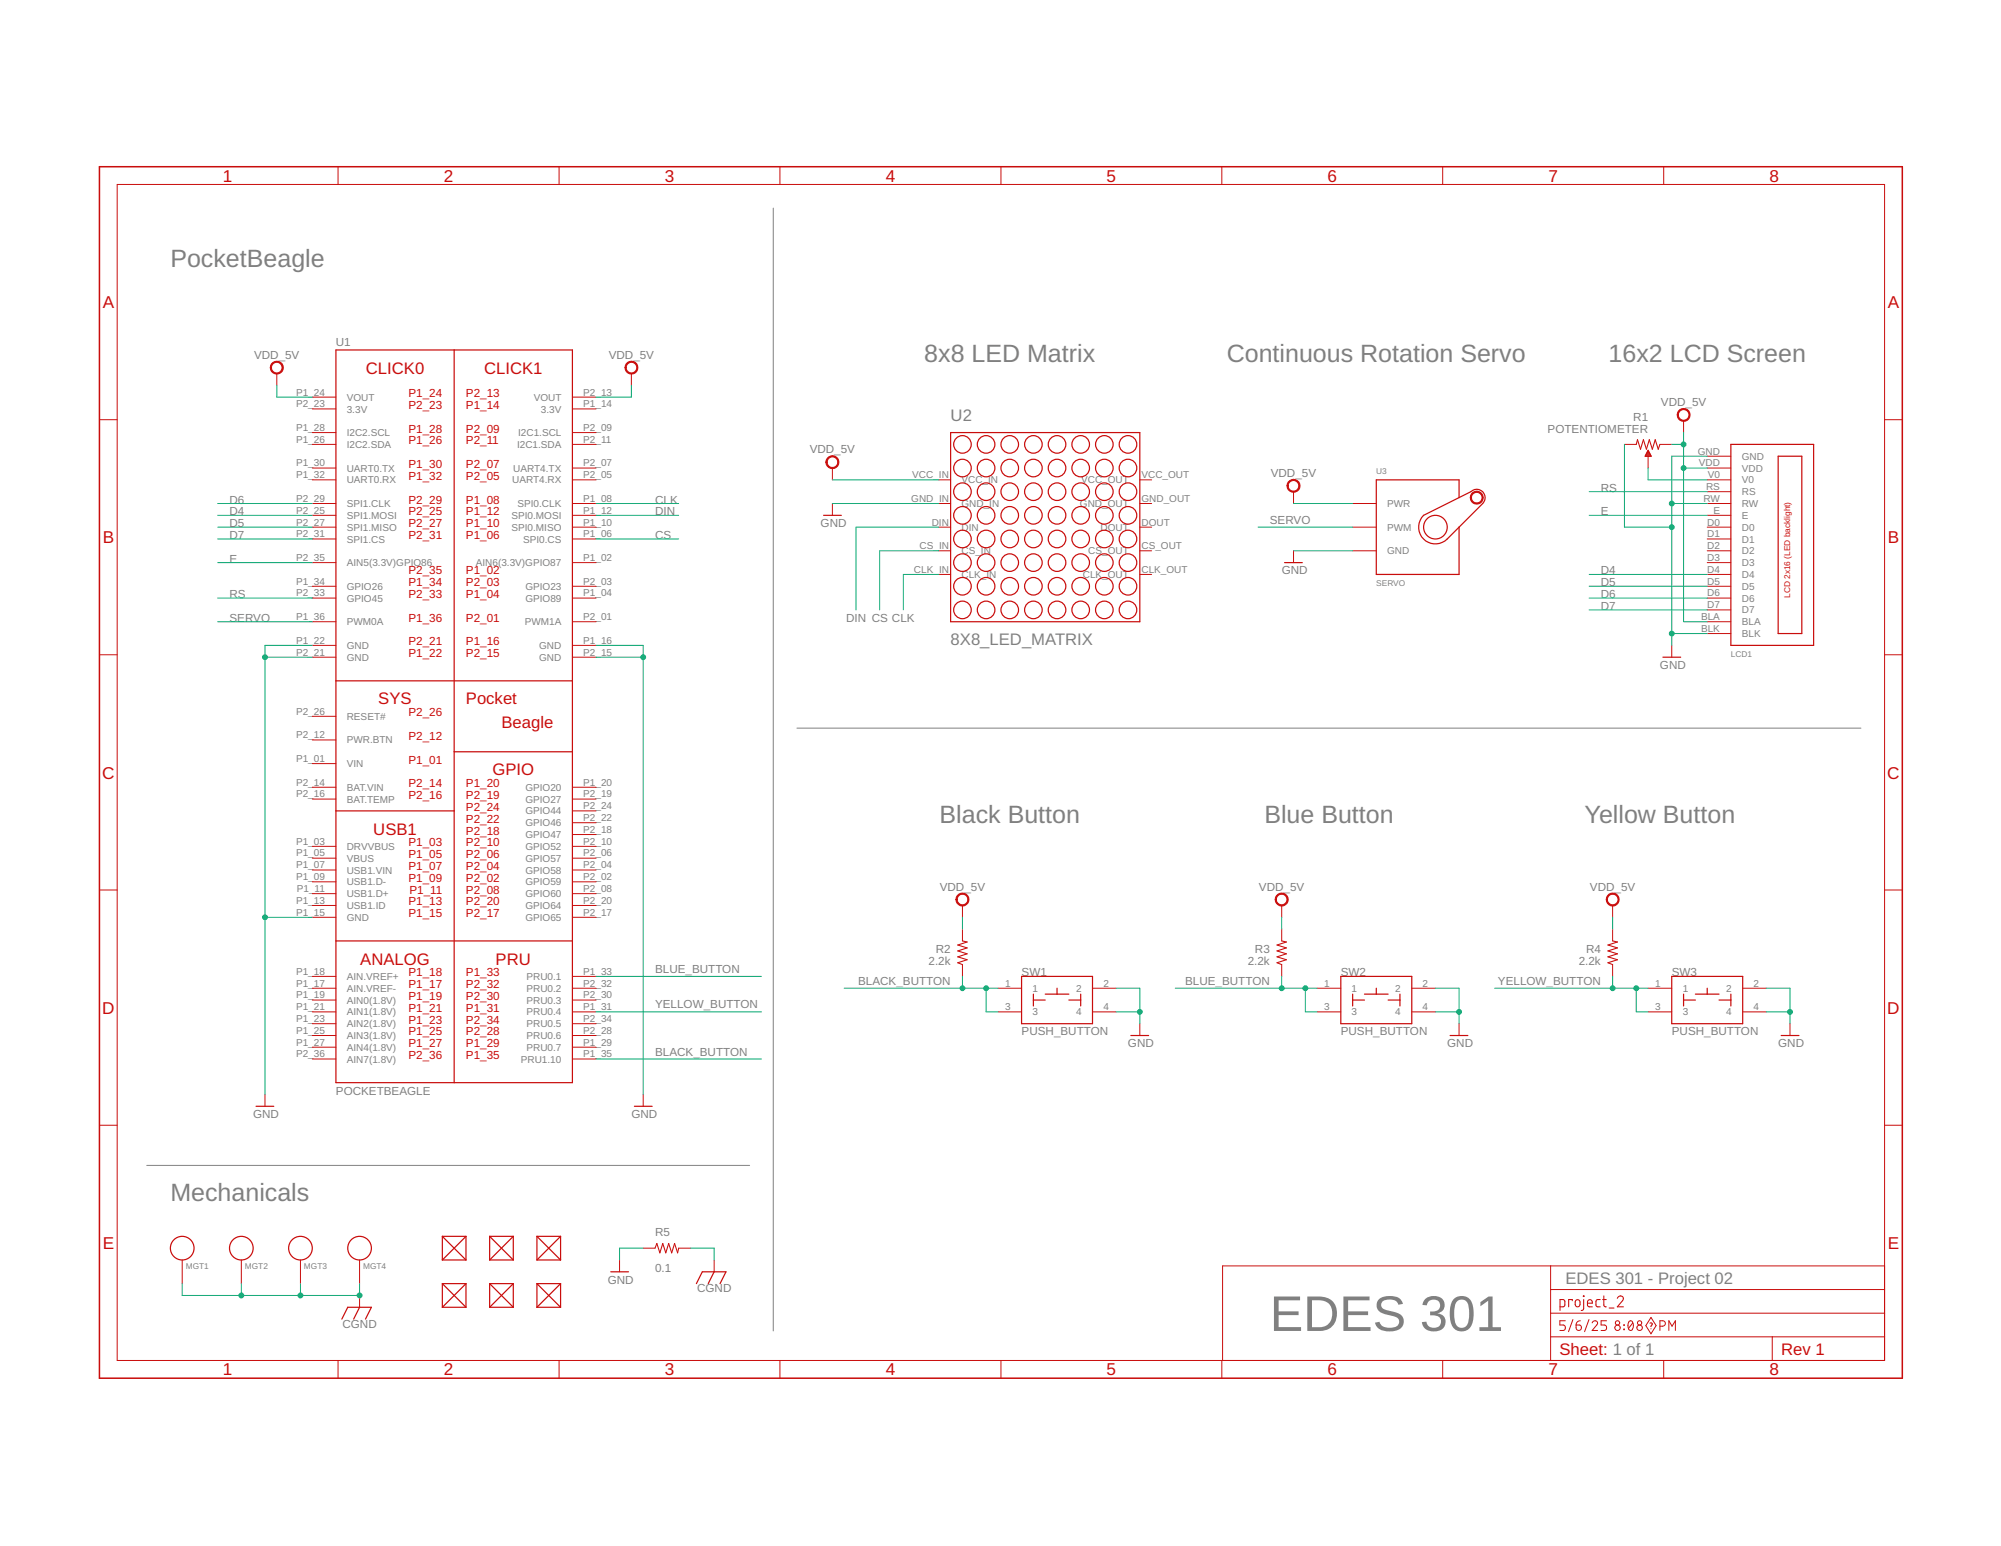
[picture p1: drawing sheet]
<svg xmlns="http://www.w3.org/2000/svg" width="279mm" height="216mm" viewBox="0 0 279 216" stroke-linecap="round" stroke-linejoin="round" font-family="sans-serif">
<path d="M108 29.1v156.8M111.3 101.7h148.5M20.5 162.8h84.2" fill="none" stroke="#808080" stroke-width=".14"/>
<g fill="none" stroke="#c90d0c" stroke-width=".14">
<path d="M16.4 25.8h246.7v164.2h-246.7zM47.2 23.3v2.5M78.1 23.3v2.5M108.9 23.3v2.5M139.8 23.3v2.5M170.6 23.3v2.5M201.4 23.3v2.5M232.3 23.3v2.5M13.9 58.6h2.5M38.7 52.2v1.6M43.6 57.1h3.3M43.6 55.5h3.3"/>
<path d="M79.9 57.1h3.3M79.9 55.5h3.3M88.2 52.2v1.6M235.1 58.8v1.6M263.1 58.6h2.5M43.6 78.6h3.3M43.6 75.3h3.3M43.6 70.3h3.3M43.6 73.6h3.3M43.6 72h3.3M43.6 62.1h3.3M43.6 60.4h3.3"/>
<path d="M43.6 65.4h3.3M43.6 67h3.3M79.9 78.6h3.3M79.9 75.3h3.3M79.9 70.3h3.3M79.9 73.6h3.3M79.9 72h3.3M79.9 62.1h3.3M79.9 60.4h3.3M79.9 65.4h3.3M79.9 67h3.3M116.2 65.4v1.6"/>
<path d="M116.2 70.3v1.7M131.1 70.3h1.6M131.1 73.6h1.6M131.1 67h1.6M131.1 76.9h1.6M159.2 70.3h1.6M159.2 73.6h1.6M159.2 67h1.6M159.2 76.9h1.6M180.6 68.7v1.6M180.6 76.9v1.7M188.9 70.3h3.3"/>
<path d="M188.9 73.6h3.3M188.9 76.9h3.3M226.8 62.1h1.7M230.1 63.7v1.7M231.8 62.1h1.6M238.4 78.6h3.3M238.4 75.3h3.3M238.4 70.3h3.3M238.4 73.6h3.3M238.4 72h3.3M238.4 65.4h3.3M238.4 67h3.3"/>
<path d="M238.4 76.9h3.3M238.4 63.7h3.3M238.4 68.7h3.3M13.9 91.4h2.5M43.6 83.5h3.3M43.6 90.1h3.3M43.6 81.9h3.3M43.6 86.8h3.3M43.6 91.8h3.3M79.9 83.5h3.3M79.9 90.1h3.3M79.9 81.9h3.3"/>
<path d="M79.9 86.8h3.3M79.9 91.8h3.3M131.1 80.2h1.6M159.2 80.2h1.6M233.4 90.1v1.7M238.4 83.5h3.3M238.4 81.9h3.3M238.4 86.8h3.3M238.4 80.2h3.3M238.4 85.2h3.3M238.4 88.5h3.3M263.1 91.4h2.5"/>
<path d="M43.6 106.6h3.3M43.6 118.2h3.3M43.6 119.8h3.3M43.6 109.9h3.3M43.6 111.6h3.3M43.6 103.3h3.3M43.6 100h3.3M79.9 118.2h3.3M79.9 119.8h3.3M79.9 109.9h3.3M79.9 111.6h3.3M79.9 116.5h3.3"/>
<path d="M79.9 114.9h3.3M79.9 113.2h3.3M13.9 124.3h2.5M43.6 121.5h3.3M43.6 123.1h3.3M43.6 124.8h3.3M43.6 126.4h3.3M43.6 128.1h3.3M43.6 138h3.3M43.6 139.7h3.3M43.6 136.4h3.3M79.9 121.5h3.3"/>
<path d="M79.9 123.1h3.3M79.9 124.8h3.3M79.9 126.4h3.3M79.9 128.1h3.3M79.9 138h3.3M79.9 139.7h3.3M79.9 136.4h3.3M134.4 126.4v1.7M134.4 129.8v1.6M134.4 134.7v1.7M139.3 138h3.3M152.5 138h3.4"/>
<path d="M179 126.4v1.7M179 129.8v1.6M179 134.7v1.7M183.9 138h3.3M197.1 138h3.3M225.2 126.4v1.7M225.2 129.8v1.6M225.2 134.7v1.7M230.1 138h3.3M243.3 138h3.3M263.1 124.3h2.5M13.9 157.1h2.5"/>
<path d="M37 152.8v1.7M43.6 141.3h3.3M43.6 143h3.3M43.6 144.6h3.3M43.6 146.2h3.3M43.6 147.9h3.3M79.9 141.3h3.3M79.9 143h3.3M79.9 144.6h3.3M79.9 146.2h3.3M79.9 147.9h3.3M89.8 152.8v1.7"/>
<path d="M139.3 141.3h3.3M152.5 141.3h3.4M159.2 143v1.6M183.9 141.3h3.3M197.1 141.3h3.3M203.7 143v1.6M230.1 141.3h3.3M243.3 141.3h3.3M249.9 143v1.6M263.1 157.1h2.5M25.4 176v3.3M33.7 176v3.3"/>
<path d="M42 176v3.3M50.2 176v3.3M86.5 176v1.6M89.8 174.3h1.7M94.8 174.3h1.6M99.7 176v1.6M216.5 176.8v13.2M263.1 176.8h-92.4v13.2M47.2 190v2.5M50.2 180.9v1.7M78.1 190v2.5M108.9 190v2.5"/>
<path d="M139.8 190v2.5M170.6 190v2.5M201.4 190v2.5M216.5 186.7h46.6M216.5 183.4h46.6M216.5 180.1h46.6M218.6 184.4h-.8v.6h.5a.39 .39 0 0 1 .3 .4 .39 .39 0 0 1-.3 .4h-.5M219.6 184.3l-.6 1.7M220.1 185h.4a.38 .38 0 0 1 .3 .5 .38 .38 0 0 1-.4 .3 .38 .38 0 0 1-.3-.4zM220.7 184.4a.56 .56 0 0 0-.6 .6M221.9 184.3l-.6 1.7M222.3 184.7a.37 .37 0 0 1 .5-.2 .37 .37 0 0 1 .1 .5l-.6 .8h.8"/>
<path d="M224.3 184.4h-.7v.6h.4a.39 .39 0 0 1 .3 .4 .39 .39 0 0 1-.3 .4h-.4M226.7 185l.1 .1zM226.7 185.6l.1 .1zM227.5 184.5l.2-.1a.79 .79 0 0 1 0 1.4 .84 .84 0 0 1-.2-1.3zM228 184.7l-.6 .8M230.4 184.8a.19 .19 0 0 1 .3 0 .19 .19 0 0 1-.1 .3l-.1 .2M230.5 185.5v.1M230.5 184l.7 1.1-.7 1.2-.7-1.2zM231.8 185.2h.4a.38 .38 0 0 0 .3-.4 .38 .38 0 0 0-.3-.4h-.4v1.4M232.3 190v2.5M233 185.8v-1.4l.5 .8 .4-.8v1.4M247.5 186.7v3.3"/>
<circle cx="225.9" cy="185.4" r=".38"/>
<circle cx="225.9" cy="184.7" r=".31"/>
<circle cx="228.9" cy="184.7" r=".3"/>
<circle cx="228.9" cy="185.4" r=".38"/>
</g>
<path d="M13.9 23.3h251.7v169.2h-251.7z" fill="none" stroke="#c90d0c" stroke-width=".21"/>
<g fill="none" stroke="#c90d0c" stroke-width=".15">
<path d="M228.5 62.1l.1-.7 .5 1.3 .4-1.3 .4 1.3 .4-1.3 .4 1.3 .4-1.3 .4 1.3 .3-.6M134.4 131.4l.6 .2-1.3 .4 1.3 .4-1.3 .4 1.3 .4-1.3 .4 1.3 .4-1.3 .5 .7 .2M179 131.4l.6 .2-1.3 .4 1.3 .4-1.3 .4 1.3 .4-1.3 .4 1.3 .4-1.3 .5 .7 .2M225.2 131.4l.6 .2-1.3 .4 1.3 .4-1.3 .4 1.3 .4-1.3 .4 1.3 .4-1.3 .5 .7 .2M91.5 174.3l.2-.6 .4 1.3 .4-1.3 .5 1.3 .4-1.3 .4 1.3 .4-1.3 .4 1.3 .2-.7M217.8 182.5h.4l.3-.1v-.7l-.2-.2h-.5v1.5M219.5 181.7v-.2h-.5v1M220.1 181.6a.34 .34 0 0 1 .5 .2v.4a.34 .34 0 0 1-.3 .3 .34 .34 0 0 1-.4-.3v-.4zM221.1 181l.1 .1zM221.1 181.5v1.3l-.1 .2h-.2M221.7 182h.6a.35 .35 0 0 0-.2-.5 .35 .35 0 0 0-.4 .3v.6l.6 .1M223.4 181.5h-.4l-.2 .2 .1 .7 .5 .1"/>
<path d="M223.8 181.5h.5M223.9 181l.1 1.4 .3 .1M224.7 182.7h.7M225.8 181.3a.41 .41 0 0 1 .6-.3 .41 .41 0 0 1 .1 .7l-.7 .8h.9"/>
</g>
<g fill="none" stroke="#c90d0c" stroke-width=".17">
<path d="M46.9 48.9h33v102.3h-33zM63.4 48.9v102.3M115 72h2.5M132.7 60.4h26.5v26.4h-26.5zM179.4 78.6h2.4M198.8 72l6.6-3.3a1.17 1.17 0 0 1 1.6 0 1.17 1.17 0 0 1 0 1.6l-4.9 5a2.33 2.33 0 0 1-3.3 0 2.33 2.33 0 0 1 0-3.3zM203.7 69.5v-2.5h-11.5v13.2h11.5v-6.6M229.8 63.5h.7M229.9 63.4h.5M229.9 63.3h.4M230 63.2h.3M230.1 63h.1"/>
<path d="M230.1 62.9l.4 .8h-.8zM241.7 62.1h11.5v28h-11.5zM248.3 63.7h3.3v24.8h-3.3zM46.9 95.1h33M232.2 91.8h2.5M46.9 113.2h16.5M63.4 105h16.5M46.9 131.4h33M142.6 136.4h9.9v6.6h-9.9zM144.3 139.7h1.6M144.3 138.8v1.7M145.9 138.8h3.3"/>
<path d="M147.6 138v.8M149.2 139.7h1.7M150.9 138.8v1.7M187.2 136.4h9.9v6.6h-9.9zM188.9 139.7h1.6M188.9 138.8v1.7M190.5 138.8h3.3M192.2 138v.8M193.8 139.7h1.7M195.5 138.8v1.7M233.4 136.4h9.9v6.6h-9.9zM235.1 139.7h1.6"/>
<path d="M235.1 138.8v1.7M236.7 138.8h3.3M238.4 138v.8M240 139.7h1.7M241.7 138.8v1.7M35.8 154.5h2.4M88.6 154.5h2.5M157.9 144.6h2.5M202.5 144.6h2.5M248.7 144.6h2.5M61.8 172.7l3.3 3.3M61.8 172.7h3.3"/>
<path d="M61.8 176h3.3M61.8 172.7v3.3M61.8 179.3v3.3M61.8 179.3l3.3 3.3M61.8 179.3h3.3M65.1 172.7l-3.3 3.3M65.1 172.7v3.3M65.1 179.3v3.3M65.1 179.3l-3.3 3.3M68.4 179.3l3.3 3.3M68.4 172.7h3.3M68.4 176h3.3"/>
<path d="M68.4 172.7l3.3 3.3M68.4 172.7v3.3M68.4 179.3v3.3M68.4 179.3h3.3M71.7 172.7l-3.3 3.3M71.7 172.7v3.3M71.7 179.3v3.3M71.7 179.3l-3.3 3.3M75 172.7h3.3M75 176h3.3M75 172.7l3.3 3.3M75 172.7v3.3"/>
<path d="M75 179.3v3.3M75 179.3h3.3M75 179.3l3.3 3.3M78.3 172.7l-3.3 3.3M78.3 172.7v3.3M78.3 179.3v3.3M78.3 179.3l-3.3 3.3M85.3 177.6h2.5M97.2 179.3l.9-1.7h3.3l-.9 1.7M99.7 177.6l-.8 1.7M47.7 184.2l.9-1.6h3.3l-.9 1.6M50.2 182.6l-.8 1.6"/>
<path d="M61.8 182.6h3.3M68.4 182.6h3.3M75 182.6h3.3"/>
<circle cx="134.4" cy="75.3" r="1.23"/>
<circle cx="134.4" cy="72" r="1.23"/>
<circle cx="134.4" cy="65.4" r="1.23"/>
<circle cx="134.4" cy="62.1" r="1.23"/>
<circle cx="134.4" cy="78.6" r="1.23"/>
<circle cx="134.4" cy="68.7" r="1.23"/>
<circle cx="137.7" cy="72" r="1.23"/>
<circle cx="137.7" cy="65.4" r="1.23"/>
<circle cx="137.7" cy="75.3" r="1.23"/>
<circle cx="137.7" cy="62.1" r="1.23"/>
<circle cx="137.7" cy="78.6" r="1.23"/>
<circle cx="137.7" cy="68.7" r="1.23"/>
<circle cx="141" cy="72" r="1.23"/>
<circle cx="141" cy="65.4" r="1.23"/>
<circle cx="141" cy="68.7" r="1.23"/>
<circle cx="141" cy="75.3" r="1.23"/>
<circle cx="141" cy="62.1" r="1.23"/>
<circle cx="141" cy="78.6" r="1.23"/>
<circle cx="144.3" cy="72" r="1.23"/>
<circle cx="144.3" cy="68.7" r="1.23"/>
<circle cx="144.3" cy="75.3" r="1.23"/>
<circle cx="144.3" cy="78.6" r="1.23"/>
<circle cx="144.3" cy="65.4" r="1.23"/>
<circle cx="144.3" cy="62.1" r="1.23"/>
<circle cx="147.6" cy="72" r="1.23"/>
<circle cx="147.6" cy="68.7" r="1.23"/>
<circle cx="147.6" cy="78.6" r="1.23"/>
<circle cx="147.6" cy="65.4" r="1.23"/>
<circle cx="147.6" cy="62.1" r="1.23"/>
<circle cx="147.6" cy="75.3" r="1.23"/>
<circle cx="150.9" cy="78.6" r="1.23"/>
<circle cx="150.9" cy="72" r="1.23"/>
<circle cx="150.9" cy="75.3" r="1.23"/>
<circle cx="150.9" cy="68.7" r="1.23"/>
<circle cx="150.9" cy="62.1" r="1.23"/>
<circle cx="150.9" cy="65.4" r="1.23"/>
<circle cx="154.2" cy="68.7" r="1.23"/>
<circle cx="154.2" cy="62.1" r="1.23"/>
<circle cx="154.2" cy="75.3" r="1.23"/>
<circle cx="154.2" cy="78.6" r="1.23"/>
<circle cx="154.2" cy="72" r="1.23"/>
<circle cx="154.2" cy="65.4" r="1.23"/>
<circle cx="157.5" cy="72" r="1.23"/>
<circle cx="157.5" cy="65.4" r="1.23"/>
<circle cx="157.5" cy="62.1" r="1.23"/>
<circle cx="157.5" cy="78.6" r="1.23"/>
<circle cx="157.5" cy="68.7" r="1.23"/>
<circle cx="157.5" cy="75.3" r="1.23"/>
<circle cx="200.4" cy="73.6" r="1.65"/>
<circle cx="134.4" cy="81.9" r="1.23"/>
<circle cx="134.4" cy="85.2" r="1.23"/>
<circle cx="137.7" cy="81.9" r="1.23"/>
<circle cx="137.7" cy="85.2" r="1.23"/>
<circle cx="141" cy="81.9" r="1.23"/>
<circle cx="141" cy="85.2" r="1.23"/>
<circle cx="144.3" cy="81.9" r="1.23"/>
<circle cx="144.3" cy="85.2" r="1.23"/>
<circle cx="147.6" cy="85.2" r="1.23"/>
<circle cx="147.6" cy="81.9" r="1.23"/>
<circle cx="150.9" cy="81.9" r="1.23"/>
<circle cx="150.9" cy="85.2" r="1.23"/>
<circle cx="154.2" cy="85.2" r="1.23"/>
<circle cx="154.2" cy="81.9" r="1.23"/>
<circle cx="157.5" cy="81.9" r="1.23"/>
<circle cx="157.5" cy="85.2" r="1.23"/>
<circle cx="25.4" cy="174.3" r="1.65"/>
<circle cx="33.7" cy="174.3" r="1.65"/>
<circle cx="42" cy="174.3" r="1.65"/>
<circle cx="50.2" cy="174.3" r="1.65"/>
</g>
<g fill="#c90d0c" stroke="#c90d0c" stroke-width=".14">
<path d="M205.5 69a.9 .9 0 0 1 1.4 0 .9 .9 0 0 1-.4 1.3 .9 .9 0 0 1-1.2-.8h.2a.75 .75 0 0 1 1.1-.6 .75 .75 0 0 1 .1 1.2 .75 .75 0 0 1-1.2-.4v-.2h-.2z" fill-rule="evenodd"/>
<path d="M179.9 67.3a.91 .91 0 0 1 1.5 0 .91 .91 0 0 1-.5 1.4 .91 .91 0 0 1-1.2-.9h.2a.75 .75 0 0 1 1.1-.6 .75 .75 0 0 1 .1 1.3 .75 .75 0 0 1-1.2-.4v-.3h-.2z" fill-rule="evenodd"/>
<path d="M115.5 64a.91 .91 0 0 1 1.5 .1 .91 .91 0 0 1-.5 1.3 .91 .91 0 0 1-1.2-.9h.2a.74 .74 0 0 1 1-.7 .74 .74 0 0 1 .2 1.3 .74 .74 0 0 1-1.2-.3v-.3h-.2z" fill-rule="evenodd"/>
<path d="M234.4 57.4a.9 .9 0 0 1 1.4 0 .9 .9 0 0 1-.4 1.4 .9 .9 0 0 1-1.2-.9h.1a.74 .74 0 0 1 1.1-.7 .74 .74 0 0 1 .2 1.3 .74 .74 0 0 1-1.2-.3l-.1-.3h-.1z" fill-rule="evenodd"/>
<path d="M87.4 50.8a.9 .9 0 0 1 1.5 0 .9 .9 0 0 1-.4 1.4 .9 .9 0 0 1-1.2-.8h.1a.74 .74 0 0 1 1-.8 .74 .74 0 0 1 .3 1.2 .74 .74 0 0 1-1.2-.2l-.1-.2h-.1z" fill-rule="evenodd"/>
<path d="M133.6 125.1a.91 .91 0 0 1 1.5 0 .91 .91 0 0 1-.4 1.4 .91 .91 0 0 1-1.2-.9h.1a.75 .75 0 0 1 1.1-.7 .75 .75 0 0 1 .2 1.3 .75 .75 0 0 1-1.2-.3l-.1-.3h-.1z" fill-rule="evenodd"/>
<path d="M178.2 125.1a.91 .91 0 0 1 1.5 0 .91 .91 0 0 1-.5 1.4 .91 .91 0 0 1-1.1-.9h.1a.75 .75 0 0 1 1.1-.6 .75 .75 0 0 1 .1 1.3 .75 .75 0 0 1-1.2-.4v-.3h-.1z" fill-rule="evenodd"/>
<path d="M224.6 124.9a.9 .9 0 0 1 1.4 .3 .9 .9 0 0 1-.6 1.3 .9 .9 0 0 1-1.1-.9h.1a.75 .75 0 0 1 1.1-.7 .75 .75 0 0 1 .2 1.3 .75 .75 0 0 1-1.2-.3l-.1-.3h-.1v-.3z" fill-rule="evenodd"/>
<path d="M37.9 50.8a.91 .91 0 0 1 1.5 0 .91 .91 0 0 1-.4 1.4 .91 .91 0 0 1-1.3-.8h.2a.74 .74 0 0 1 1.1-.7 .74 .74 0 0 1 .1 1.3 .74 .74 0 0 1-1.2-.4v-.2h-.2z" fill-rule="evenodd"/>
</g>
<g fill="none" stroke="#0dab76" stroke-width=".14">
<path d="M38.7 53.8v1.7h4.9M88.2 53.8v1.7h-5M30.4 70.3h13.2M30.4 73.6h13.2M30.4 75.3h13.2M30.4 72h13.2M30.4 78.6h13.2M83.2 70.3h11.6M83.2 75.3h11.6M83.2 72h11.6M116.2 70.3h14.9M116.2 67h14.9"/>
<path d="M131.1 76.9h-8.3v8.3M131.1 73.6h-11.6v11.6M175.7 73.6h13.2M180.6 70.3h8.3M180.6 76.9h8.3M221.9 72h16.5M221.9 68.7h16.5M226.8 62.1v11.5h6.6M230.1 65.4v1.6h8.3M233.4 70.3h5M233.4 62.1h1.7M235.1 65.4h3.3"/>
<path d="M235.1 60.4v26.4h3.3M238.4 63.7h-5v26.4M30.4 86.8h13.2M30.4 83.5h13.2M37 91.8h6.6M43.6 90.1h-6.6v62.7M83.2 90.1h6.6v62.7M83.2 91.8h6.6M131.1 80.2h-5v5M221.9 80.2h16.5M221.9 83.5h16.5M221.9 81.9h16.5"/>
<path d="M221.9 85.2h16.5M233.4 88.5h5M37 128.1h6.6M83.2 136.4h23.1M117.9 138h21.4M134.4 128.1v1.7M134.4 136.4v1.6M137.7 138v3.3h1.6M155.9 138h3.3v5M164.1 138h19.8M179 128.1v1.7M179 136.4v1.6"/>
<path d="M182.3 138v3.3h1.6M200.4 138h3.3v5M208.7 138h21.4M225.2 128.1v1.7M225.2 136.4v1.6M228.5 138v3.3h1.6M246.6 138h3.3v5M83.2 141.3h23.1M83.2 147.9h23.1M155.9 141.3h3.3M200.4 141.3h3.3M246.6 141.3h3.3"/>
<path d="M25.4 179.3v1.6h24.8v-1.6M33.7 179.3v1.6M42 179.3v1.6M89.8 174.3h-3.3v1.7M96.4 174.3h3.3v1.7"/>
</g>
<g fill="#0dab76" stroke="#0dab76" stroke-width=".14">
<circle cx="159.2" cy="141.3" r=".34"/>
<circle cx="203.7" cy="141.3" r=".34"/>
<circle cx="249.9" cy="141.3" r=".34"/>
<circle cx="233.4" cy="70.3" r=".34"/>
<circle cx="233.4" cy="88.5" r=".34"/>
<circle cx="233.4" cy="73.6" r=".34"/>
<circle cx="37" cy="91.8" r=".34"/>
<circle cx="37" cy="128.1" r=".34"/>
<circle cx="89.8" cy="91.8" r=".34"/>
<circle cx="50.2" cy="180.9" r=".34"/>
<circle cx="42" cy="180.9" r=".34"/>
<circle cx="33.7" cy="180.9" r=".34"/>
<circle cx="235.1" cy="65.4" r=".34"/>
<circle cx="235.1" cy="62.1" r=".34"/>
<circle cx="225.2" cy="138" r=".34"/>
<circle cx="228.5" cy="138" r=".34"/>
<circle cx="134.4" cy="138" r=".34"/>
<circle cx="137.7" cy="138" r=".34"/>
<circle cx="179" cy="138" r=".34"/>
<circle cx="182.3" cy="138" r=".34"/>
</g>
<text font-size="7" fill="#808080" x="177.3" y="185.9">EDES 301</text>
<g font-size="3.5" fill="#808080">
<text x="23.8" y="37.3">PocketBeagle</text>
<text x="129.1" y="50.5">8x8 LED Matrix</text>
<text x="171.3" y="50.5">Continuous Rotation Servo</text>
<text x="224.6" y="50.5">16x2 LCD Screen</text>
<text x="131.2" y="114.9">Black Button</text>
<text x="176.5" y="114.9">Blue Button</text>
<text x="221.3" y="114.9">Yellow Button</text>
<text x="23.8" y="167.7">Mechanicals</text>
</g>
<g font-size="2.4" fill="#c90d0c">
<text x="31.1" y="25.4">1</text>
<text x="62" y="25.4">2</text>
<text x="92.8" y="25.4">3</text>
<text x="123.7" y="25.4">4</text>
<text x="154.5" y="25.4">5</text>
<text x="185.4" y="25.4">6</text>
<text x="216.2" y="25.4">7</text>
<text x="247.1" y="25.4">8</text>
<text x="14.3" y="43">A</text>
<text x="263.6" y="43">A</text>
<text x="14.3" y="75.9">B</text>
<text x="263.6" y="75.9">B</text>
<text x="14.3" y="108.7">C</text>
<text x="263.5" y="108.7">C</text>
<text x="14.3" y="141.6">D</text>
<text x="263.5" y="141.6">D</text>
<text x="14.3" y="174.4">E</text>
<text x="263.6" y="174.4">E</text>
<text x="31.1" y="192.1">1</text>
<text x="62" y="192.1">2</text>
<text x="92.8" y="192.1">3</text>
<text x="123.7" y="192.1">4</text>
<text x="154.5" y="192.1">5</text>
<text x="185.4" y="192.1">6</text>
<text x="216.2" y="192.1">7</text>
<text x="247.1" y="192.1">8</text>
</g>
<g font-size="2.3" fill="#c90d0c">
<text x="51.1" y="52.2">CLICK0</text>
<text x="67.6" y="52.2">CLICK1</text>
<text x="52.8" y="98.4">SYS</text>
<text x="65.1" y="98.4">Pocket</text>
<text x="70" y="101.7">Beagle</text>
<text x="68.8" y="108.3">GPIO</text>
<text x="52.1" y="116.5">USB1</text>
<text x="50.3" y="134.7">ANALOG</text>
<text x="69.2" y="134.7">PRU</text>
<text x="217.8" y="189.2">Sheet: 1 of 1</text>
<text x="248.7" y="189.2">Rev 1</text>
</g>
<g font-size="2.3" fill="#808080">
<text x="132.7" y="58.8">U2</text>
<text x="132.7" y="90.1">8X8_LED_MATRIX</text>
<text x="218.6" y="179.3">EDES 301 - Project 02</text>
</g>
<g font-size="1.6" fill="#808080">
<text x="35.5" y="50.1">VDD_5V</text>
<text x="46.9" y="48.4">U1</text>
<text x="85" y="50.1">VDD_5V</text>
<text x="228.1" y="58.8">R1</text>
<text x="231.9" y="56.7">VDD_5V</text>
<text x="113.1" y="63.3">VDD_5V</text>
<text x="216.1" y="60.4">POTENTIOMETER</text>
<text x="32" y="72">D4</text>
<text x="32" y="70.3">D6</text>
<text x="91.5" y="70.3">CLK</text>
<text x="91.5" y="72">DIN</text>
<text x="177.4" y="66.6">VDD_5V</text>
<text x="223.5" y="68.7">RS</text>
<text x="223.5" y="72">E</text>
<text x="32" y="73.6">D5</text>
<text x="32" y="75.3">D7</text>
<text x="91.5" y="75.3">CS</text>
<text x="114.6" y="73.6">GND</text>
<text x="177.3" y="73.1">SERVO</text>
<text x="32" y="83.5">RS</text>
<text x="32" y="78.6">E</text>
<text x="179" y="80.2">GND</text>
<text x="223.5" y="80.2">D4</text>
<text x="223.5" y="81.9">D5</text>
<text x="223.5" y="83.5">D6</text>
<text x="32" y="86.8">SERVO</text>
<text x="118.1" y="86.8">DIN CS CLK</text>
<text x="223.5" y="85.2">D7</text>
<text x="231.8" y="93.4">GND</text>
<text x="131.2" y="124.4">VDD_5V</text>
<text x="175.8" y="124.4">VDD_5V</text>
<text x="222" y="124.4">VDD_5V</text>
<text x="91.5" y="135.9">BLUE_BUTTON</text>
<text x="119.8" y="137.5">BLACK_BUTTON</text>
<text x="129.6" y="134.7">2.2k</text>
<text x="130.7" y="133">R2</text>
<text x="142.6" y="136.3">SW1</text>
<text x="165.5" y="137.5">BLUE_BUTTON</text>
<text x="174.2" y="134.7">2.2k</text>
<text x="175.2" y="133">R3</text>
<text x="187.2" y="136.3">SW2</text>
<text x="209.2" y="137.5">YELLOW_BUTTON</text>
<text x="220.4" y="134.7">2.2k</text>
<text x="221.5" y="133">R4</text>
<text x="233.4" y="136.3">SW3</text>
<text x="91.5" y="140.8">YELLOW_BUTTON</text>
<text x="91.5" y="147.4">BLACK_BUTTON</text>
<text x="142.6" y="144.6">PUSH_BUTTON</text>
<text x="157.5" y="146.3">GND</text>
<text x="187.2" y="144.6">PUSH_BUTTON</text>
<text x="202.1" y="146.3">GND</text>
<text x="233.4" y="144.6">PUSH_BUTTON</text>
<text x="248.3" y="146.3">GND</text>
<text x="46.9" y="152.9">POCKETBEAGLE</text>
<text x="35.3" y="156.2">GND</text>
<text x="88.2" y="156.2">GND</text>
<text x="91.5" y="172.7">R5</text>
<text x="84.9" y="179.3">GND</text>
<text x="91.5" y="177.6">0.1</text>
<text x="47.8" y="185.4">CGND</text>
<text x="97.3" y="180.5">CGND</text>
</g>
<g font-size="1.6" fill="#c90d0c">
<text x="57" y="55.5">P1_24</text>
<text x="57" y="57.1">P2_23</text>
<text x="65.1" y="57.1">P1_14</text>
<text x="65.1" y="55.5">P2_13</text>
<text x="57" y="62.1">P1_26</text>
<text x="57" y="60.4">P1_28</text>
<text x="57" y="65.4">P1_30</text>
<text x="65.1" y="60.4">P2_09</text>
<text x="65.1" y="65.4">P2_07</text>
<text x="65.1" y="62.1">P2_11</text>
<text x="57" y="67">P1_32</text>
<text x="57" y="72">P2_25</text>
<text x="57" y="70.3">P2_29</text>
<text x="65.1" y="70.3">P1_08</text>
<text x="65.1" y="72">P1_12</text>
<text x="65.1" y="67">P2_05</text>
<text x="57" y="73.6">P2_27</text>
<text x="57" y="75.3">P2_31</text>
<text x="65.1" y="75.3">P1_06</text>
<text x="65.1" y="73.6">P1_10</text>
<text x="57" y="81.9">P1_34</text>
<text x="57" y="83.5">P2_33</text>
<text x="57" y="80.2">P2_35</text>
<text x="65.1" y="80.2">P1_02</text>
<text x="65.1" y="83.5">P1_04</text>
<text x="65.1" y="81.9">P2_03</text>
<text x="57" y="86.8">P1_36</text>
<text x="65.1" y="86.8">P2_01</text>
<text x="57" y="91.8">P1_22</text>
<text x="57" y="90.1">P2_21</text>
<text x="65.1" y="90.1">P1_16</text>
<text x="65.1" y="91.8">P2_15</text>
<text x="57" y="100">P2_26</text>
<text x="57" y="106.6">P1_01</text>
<text x="57" y="103.3">P2_12</text>
<text x="57" y="109.9">P2_14</text>
<text x="57" y="111.6">P2_16</text>
<text x="65.1" y="109.9">P1_20</text>
<text x="65.1" y="111.6">P2_19</text>
<text x="65.1" y="113.2">P2_24</text>
<text x="57" y="118.2">P1_03</text>
<text x="57" y="119.8">P1_05</text>
<text x="65.1" y="119.8">P2_06</text>
<text x="65.1" y="118.2">P2_10</text>
<text x="65.1" y="116.5">P2_18</text>
<text x="65.1" y="114.9">P2_22</text>
<text x="57" y="121.5">P1_07</text>
<text x="57" y="123.1">P1_09</text>
<text x="57.2" y="124.8">P1_11</text>
<text x="65.1" y="123.1">P2_02</text>
<text x="65.1" y="124.8">P2_08</text>
<text x="65.1" y="121.5">P2_04</text>
<text x="57" y="126.4">P1_13</text>
<text x="57" y="128.1">P1_15</text>
<text x="65.1" y="128.1">P2_17</text>
<text x="65.1" y="126.4">P2_20</text>
<text x="57" y="138">P1_17</text>
<text x="57" y="136.3">P1_18</text>
<text x="65.1" y="136.3">P1_33</text>
<text x="65.1" y="138">P2_32</text>
<text x="57" y="139.6">P1_19</text>
<text x="57" y="141.3">P1_21</text>
<text x="57" y="142.9">P1_23</text>
<text x="65.1" y="141.3">P1_31</text>
<text x="65.1" y="139.6">P2_30</text>
<text x="65.1" y="142.9">P2_34</text>
<text x="57" y="144.6">P1_25</text>
<text x="57" y="146.3">P1_27</text>
<text x="57" y="147.9">P2_36</text>
<text x="65.1" y="146.3">P1_29</text>
<text x="65.1" y="147.9">P1_35</text>
<text x="65.1" y="144.6">P2_28</text>
</g>
<g font-size="1.4" fill="#808080">
<text x="41.3" y="55.2">P1_24</text>
<text x="41.3" y="56.9">P2_23</text>
<text x="48.4" y="56">VOUT</text>
<text x="48.4" y="57.6">3.3V</text>
<text x="74.5" y="56">VOUT</text>
<text x="75.5" y="57.6">3.3V</text>
<text x="81.4" y="56.9">P1_14</text>
<text x="81.4" y="55.2">P2_13</text>
<text x="41.3" y="61.8">P1_26</text>
<text x="41.3" y="60.2">P1_28</text>
<text x="41.3" y="65.1">P1_30</text>
<text x="48.4" y="62.6">I2C2.SDA</text>
<text x="48.4" y="60.9">I2C2.SCL</text>
<text x="48.4" y="65.9">UART0.TX</text>
<text x="71.7" y="65.9">UART4.TX</text>
<text x="72.2" y="62.6">I2C1.SDA</text>
<text x="72.3" y="60.9">I2C1.SCL</text>
<text x="81.4" y="65.1">P2_07</text>
<text x="81.4" y="60.2">P2_09</text>
<text x="81.4" y="61.8">P2_11</text>
<text x="237.1" y="63.5">GND</text>
<text x="237.2" y="65.1">VDD</text>
<text x="243.2" y="64.2">GND</text>
<text x="243.2" y="65.9">VDD</text>
<text x="41.3" y="66.8">P1_32</text>
<text x="41.3" y="71.7">P2_25</text>
<text x="41.3" y="70.1">P2_29</text>
<text x="48.4" y="67.5">UART0.RX</text>
<text x="48.4" y="70.8">SPI1.CLK</text>
<text x="71.5" y="67.5">UART4.RX</text>
<text x="72.3" y="70.8">SPI0.CLK</text>
<text x="81.4" y="70.1">P1_08</text>
<text x="81.4" y="71.7">P1_12</text>
<text x="81.4" y="66.8">P2_05</text>
<text x="127.2" y="70.1">GND_IN</text>
<text x="127.4" y="66.8">VCC_IN</text>
<text x="134.3" y="70.8">GND_IN</text>
<text x="134.3" y="67.5">VCC_IN</text>
<text x="150.8" y="70.8">GND_OUT</text>
<text x="151" y="67.5">VCC_OUT</text>
<text x="159.4" y="70.1">GND_OUT</text>
<text x="159.4" y="66.8">VCC_OUT</text>
<text x="193.7" y="70.8">PWR</text>
<text x="237.9" y="70.1">RW</text>
<text x="238.2" y="68.4">RS</text>
<text x="238.5" y="66.8">V0</text>
<text x="239.2" y="71.7">E</text>
<text x="243.2" y="67.5">V0</text>
<text x="243.2" y="69.2">RS</text>
<text x="243.2" y="70.8">RW</text>
<text x="41.3" y="73.4">P2_27</text>
<text x="41.3" y="75">P2_31</text>
<text x="48.4" y="72.5">SPI1.MOSI</text>
<text x="48.4" y="74.1">SPI1.MISO</text>
<text x="48.4" y="75.8">SPI1.CS</text>
<text x="71.4" y="74.1">SPI0.MISO</text>
<text x="71.4" y="72.5">SPI0.MOSI</text>
<text x="73" y="75.8">SPI0.CS</text>
<text x="81.4" y="75">P1_06</text>
<text x="81.4" y="73.4">P1_10</text>
<text x="128.4" y="76.7">CS_IN</text>
<text x="130.1" y="73.4">DIN</text>
<text x="134.3" y="74.1">DIN</text>
<text x="134.3" y="77.4">CS_IN</text>
<text x="152" y="77.4">CS_OUT</text>
<text x="153.7" y="74.1">DOUT</text>
<text x="159.4" y="73.4">DOUT</text>
<text x="159.4" y="76.7">CS_OUT</text>
<text x="193.7" y="74.1">PWM</text>
<text x="193.7" y="77.4">GND</text>
<text x="238.4" y="73.4">D0</text>
<text x="238.4" y="75">D1</text>
<text x="238.4" y="76.7">D2</text>
<text x="243.2" y="72.5">E</text>
<text x="243.2" y="74.1">D0</text>
<text x="243.2" y="75.8">D1</text>
<text x="243.2" y="77.4">D2</text>
<text x="41.3" y="81.6">P1_34</text>
<text x="41.3" y="83.3">P2_33</text>
<text x="41.3" y="78.3">P2_35</text>
<text x="48.4" y="82.4">GPIO26</text>
<text x="48.4" y="79.1">AIN5(3.3V)GPIO86</text>
<text x="66.4" y="79.1">AIN6(3.3V)GPIO87</text>
<text x="73.4" y="82.4">GPIO23</text>
<text x="81.4" y="78.3">P1_02</text>
<text x="81.4" y="83.3">P1_04</text>
<text x="81.4" y="81.6">P2_03</text>
<text x="127.6" y="80">CLK_IN</text>
<text x="134.3" y="80.7">CLK_IN</text>
<text x="151.2" y="80.7">CLK_OUT</text>
<text x="159.4" y="80">CLK_OUT</text>
<text x="238.4" y="78.3">D3</text>
<text x="238.4" y="80">D4</text>
<text x="238.4" y="81.6">D5</text>
<text x="238.4" y="83.3">D6</text>
<text x="243.2" y="79.1">D3</text>
<text x="243.2" y="80.7">D4</text>
<text x="243.2" y="82.4">D5</text>
<text x="41.3" y="89.9">P1_22</text>
<text x="41.3" y="86.6">P1_36</text>
<text x="48.4" y="87.3">PWM0A</text>
<text x="48.4" y="84">GPIO45</text>
<text x="73.3" y="87.3">PWM1A</text>
<text x="73.4" y="84">GPIO89</text>
<text x="81.4" y="89.9">P1_16</text>
<text x="81.4" y="86.6">P2_01</text>
<text x="237.5" y="86.6">BLA</text>
<text x="237.5" y="88.2">BLK</text>
<text x="238.4" y="84.9">D7</text>
<text x="243.2" y="84">D6</text>
<text x="243.2" y="85.7">D7</text>
<text x="243.2" y="87.3">BLA</text>
<text x="243.2" y="89">BLK</text>
<text x="41.3" y="91.5">P2_21</text>
<text x="48.4" y="90.6">GND</text>
<text x="48.4" y="92.3">GND</text>
<text x="75.3" y="90.6">GND</text>
<text x="75.3" y="92.3">GND</text>
<text x="81.4" y="91.5">P2_15</text>
<text x="41.3" y="99.8">P2_26</text>
<text x="48.4" y="100.5">RESET#</text>
<text x="41.3" y="106.4">P1_01</text>
<text x="41.3" y="103.1">P2_12</text>
<text x="48.4" y="107.1">VIN</text>
<text x="48.4" y="103.8">PWR.BTN</text>
<text x="41.3" y="109.7">P2_14</text>
<text x="41.3" y="111.4">P2_16</text>
<text x="48.4" y="110.4">BAT.VIN</text>
<text x="48.4" y="112.1">BAT.TEMP</text>
<text x="73.4" y="110.4">GPIO20</text>
<text x="73.4" y="112.1">GPIO27</text>
<text x="73.4" y="113.7">GPIO44</text>
<text x="81.4" y="109.7">P1_20</text>
<text x="81.4" y="111.4">P2_19</text>
<text x="81.4" y="113">P2_24</text>
<text x="41.3" y="118">P1_03</text>
<text x="41.3" y="119.6">P1_05</text>
<text x="48.4" y="118.7">DRVVBUS</text>
<text x="73.4" y="118.7">GPIO52</text>
<text x="73.4" y="117">GPIO47</text>
<text x="73.4" y="115.4">GPIO46</text>
<text x="81.4" y="119.6">P2_06</text>
<text x="81.4" y="118">P2_10</text>
<text x="81.4" y="116.3">P2_18</text>
<text x="81.4" y="114.7">P2_22</text>
<text x="41.3" y="121.3">P1_07</text>
<text x="41.3" y="122.9">P1_09</text>
<text x="41.4" y="124.6">P1_11</text>
<text x="48.4" y="120.3">VBUS</text>
<text x="48.4" y="122">USB1.VIN</text>
<text x="48.4" y="123.6">USB1.D-</text>
<text x="48.4" y="125.3">USB1.D+</text>
<text x="73.4" y="123.6">GPIO59</text>
<text x="73.4" y="122">GPIO58</text>
<text x="73.4" y="120.3">GPIO57</text>
<text x="73.4" y="125.3">GPIO60</text>
<text x="81.4" y="122.9">P2_02</text>
<text x="81.4" y="121.3">P2_04</text>
<text x="81.4" y="124.6">P2_08</text>
<text x="41.3" y="126.2">P1_13</text>
<text x="41.3" y="127.9">P1_15</text>
<text x="48.4" y="126.9">USB1.ID</text>
<text x="48.4" y="128.6">GND</text>
<text x="73.4" y="128.6">GPIO65</text>
<text x="73.4" y="126.9">GPIO64</text>
<text x="81.4" y="127.9">P2_17</text>
<text x="81.4" y="126.2">P2_20</text>
<text x="41.3" y="137.8">P1_17</text>
<text x="41.3" y="136.1">P1_18</text>
<text x="48.4" y="136.8">AIN.VREF+</text>
<text x="73.5" y="136.8">PRU0.1</text>
<text x="81.4" y="136.1">P1_33</text>
<text x="81.4" y="137.8">P2_32</text>
<text x="140.3" y="137.8">1</text>
<text x="154.1" y="137.8">2</text>
<text x="184.9" y="137.8">1</text>
<text x="198.6" y="137.8">2</text>
<text x="231.1" y="137.8">1</text>
<text x="244.9" y="137.8">2</text>
<text x="41.3" y="139.4">P1_19</text>
<text x="41.3" y="141.1">P1_21</text>
<text x="41.3" y="142.7">P1_23</text>
<text x="48.4" y="138.5">AIN.VREF-</text>
<text x="48.4" y="140.1">AIN0(1.8V)</text>
<text x="48.4" y="141.8">AIN1(1.8V)</text>
<text x="48.4" y="143.4">AIN2(1.8V)</text>
<text x="73.5" y="141.8">PRU0.4</text>
<text x="73.5" y="140.1">PRU0.3</text>
<text x="73.5" y="138.5">PRU0.2</text>
<text x="73.5" y="143.4">PRU0.5</text>
<text x="81.4" y="141.1">P1_31</text>
<text x="81.4" y="139.4">P2_30</text>
<text x="81.4" y="142.7">P2_34</text>
<text x="140.3" y="141.1">3</text>
<text x="144.2" y="138.5">1</text>
<text x="144.2" y="141.8">3</text>
<text x="150.2" y="138.5">2</text>
<text x="150.2" y="141.8">4</text>
<text x="154.1" y="141.1">4</text>
<text x="184.9" y="141.1">3</text>
<text x="188.7" y="138.5">1</text>
<text x="188.7" y="141.8">3</text>
<text x="194.8" y="138.5">2</text>
<text x="194.8" y="141.8">4</text>
<text x="198.6" y="141.1">4</text>
<text x="231.1" y="141.1">3</text>
<text x="235" y="138.5">1</text>
<text x="235" y="141.8">3</text>
<text x="241" y="138.5">2</text>
<text x="241" y="141.8">4</text>
<text x="244.9" y="141.1">4</text>
<text x="41.3" y="144.4">P1_25</text>
<text x="41.3" y="146">P1_27</text>
<text x="41.3" y="147.7">P2_36</text>
<text x="48.4" y="145.1">AIN3(1.8V)</text>
<text x="48.4" y="146.7">AIN4(1.8V)</text>
<text x="48.4" y="148.4">AIN7(1.8V)</text>
<text x="72.7" y="148.4">PRU1.10</text>
<text x="73.5" y="146.8">PRU0.7</text>
<text x="73.5" y="145.1">PRU0.6</text>
<text x="81.4" y="146">P1_29</text>
<text x="81.4" y="147.7">P1_35</text>
<text x="81.4" y="144.4">P2_28</text>
</g>
<g font-size="1.2" fill="#808080">
<text x="192.2" y="66.2">U3</text>
<text x="192.2" y="81.9">SERVO</text>
<text x="241.7" y="91.8">LCD1</text>
<text x="25.9" y="177.3">MGT1</text>
<text x="34.2" y="177.3">MGT2</text>
<text x="42.4" y="177.3">MGT3</text>
<text x="50.7" y="177.3">MGT4</text>
</g>
<text font-size="1.2" fill="#c90d0c" x="249.9" y="83.5" transform="rotate(-90 249.9 83.5)">LCD 2x16 (LED backlight)</text>
</svg>
